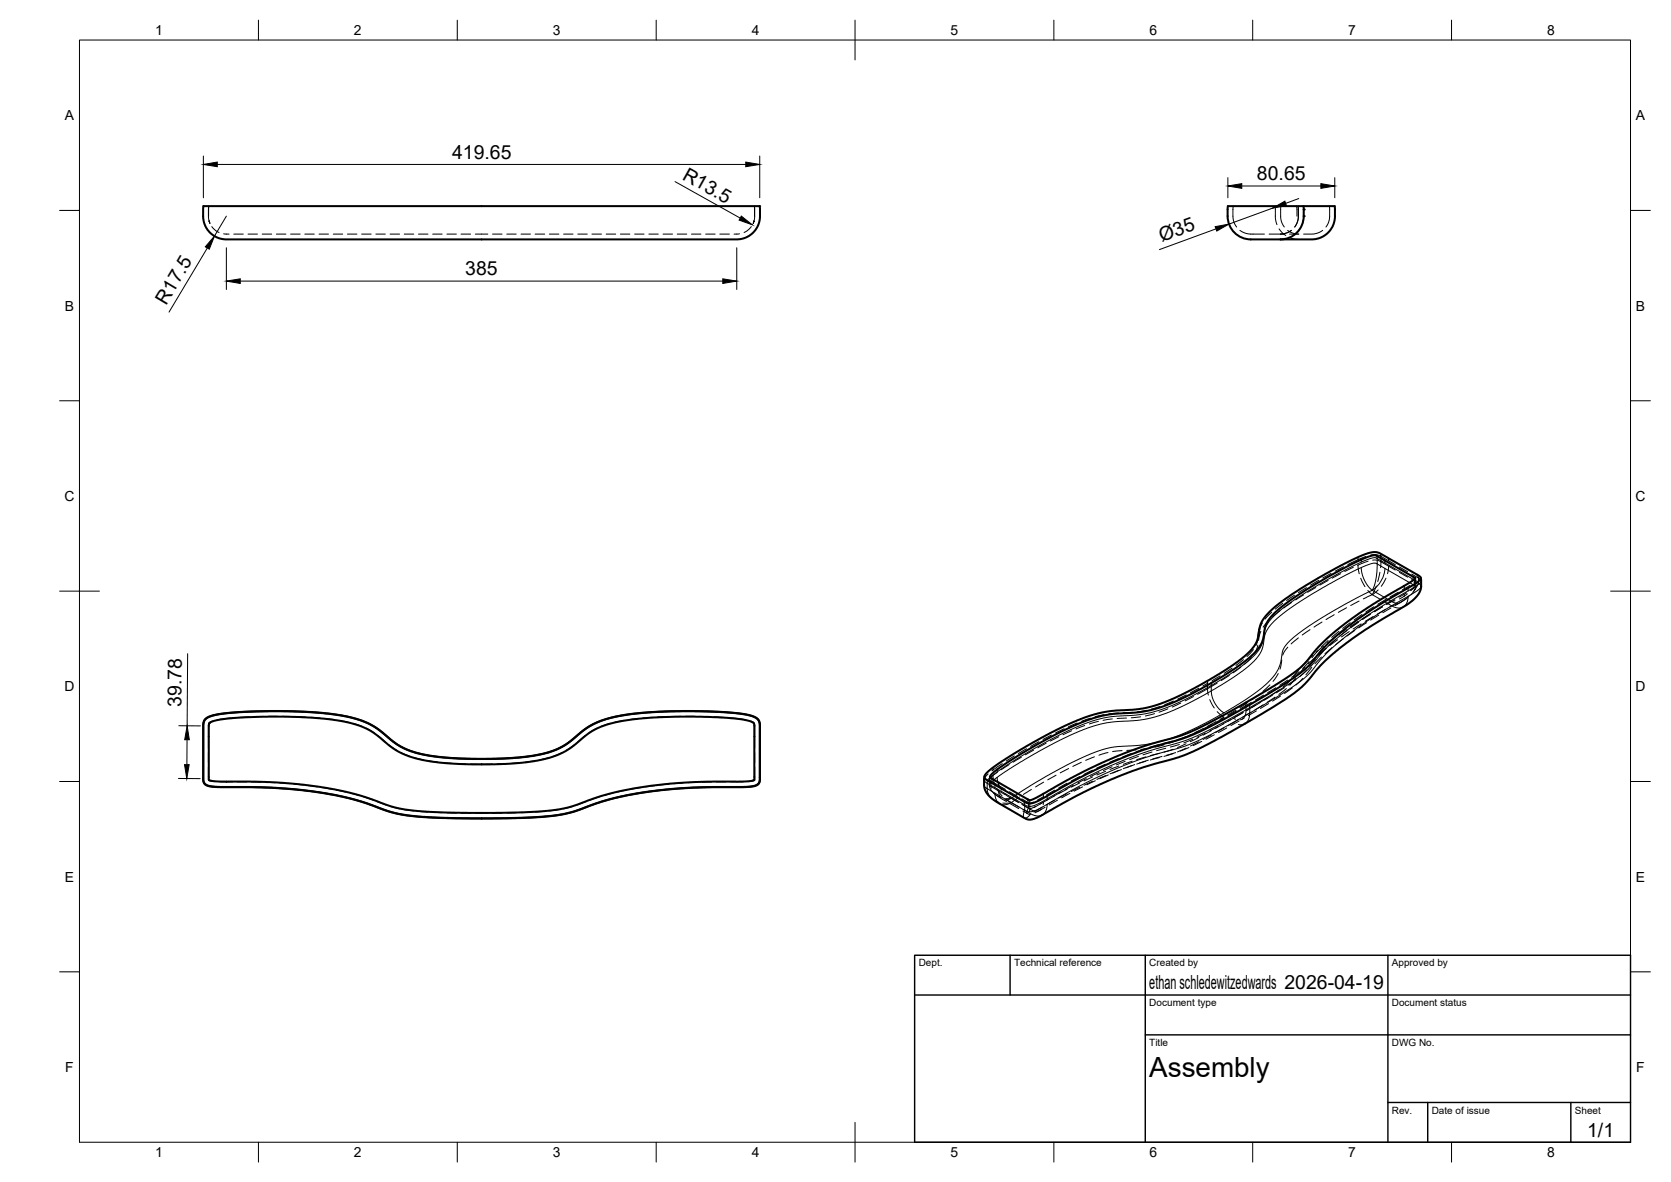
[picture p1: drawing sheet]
<svg xmlns="http://www.w3.org/2000/svg" width="420mm" height="297mm" viewBox="0 0 420 297" stroke-linecap="round" stroke-linejoin="round" font-family="sans-serif">
<!-- layer: Hidden -->
<g fill="none" stroke="#000" stroke-width=".25">
<path d="M51.1 51.8h.1M52.4 52.6v1.9l.3 1.4M52.5 51.8l-.1 .8zM52.6 55.5l.2 .7zM53.3 56.9l.9 1 .9 .5M56.2 58.8h1.4M58.8 58.8h2.4M62.4 58.8h2.3M65.9 58.8h2.4M69.5 58.8h2.4M73.1 58.8h2.4M76.6 58.8h2.4"/>
<path d="M80.2 58.8h2.4M83.8 58.8h2.4M87.4 58.8h2.3M90.9 58.8h2.4M94.5 58.8h2.4M98.1 58.8h2.4M101.6 58.8h2.4M105.2 58.8h2.4M108.8 58.8h2.4M112.4 58.8h2.3M115.9 58.8h2.4M119.5 58.8h3.2"/>
<path d="M123.8 58.8h2.4M127.4 58.8h2.4M131 58.8h2.4M134.6 58.8h2.3M138.1 58.8h2.4M141.7 58.8h2.4M145.3 58.8h2.4M148.8 58.8h2.4M152.4 58.8h2.4M156 58.8h2.4M159.6 58.8h2.3M163.2 58.8h2.3"/>
<path d="M166.7 58.8h2.4M170.3 58.8h2.4M173.9 58.8h2.3M177.4 58.8h2.4M181 58.8h2.4M185.9 58.8h-1.3M188.9 56.9l-1 1-.8 .5M189.6 55.5l-.2 .7zM189.7 54.3v-2.5l.1 2.7-.3 1.4M191 51.8h.1M310.1 51.8a6.8 6.8 0 0 0 .8 5.3M311.8 57.9a4.8 4.8 0 0 0 2.9 .9h3.2"/>
<path d="M319.1 58.8h2.9M320.7 51.8v2.9l.4 1.8M321.6 57.5l.9 1.1 .8 .6M322 58.8h1M322.1 51.8l-.1 3.1 .4 1.3 .5 .9M323.8 57.9l1.3 .7 1.4 .2M324.1 59.7l-2.1 .5M324.2 58.8h2.4M324.4 59.7l2.1 .5M324.7 57.9l-1.6 .8-1.1 .1M324.7 57.9l-1.3 .7-1.4 .2M326 51.8l.1 2.5"/>
<path d="M326.4 51.8v3.2l-.3 1.1-.6 1a6.8 6.8 0 0 0 .9-5.3zM326.8 57.5l-.7 .9-.9 .8M327.7 51.8l.1 .8a8 8 0 0 1-.4 3.9M332.6 57.9l-.9 .5-1.3 .4h-2.6M334.2 51.8l.1 3.2-.4 1.2-.5 .9M317.9 158.7l-.3 1.7M340.7 158.4l-2 1.4M343.6 156.5l-2 1.3M346.7 154.6l-2.1 1.2M349.7 152.8l-2 1.2M353.8 150.3l-3 1.9M355.9 145.3l.1 2"/>
<path d="M355.9 147.8l-.4 .8-.8 .9M315.9 178.7l-2 1.2M319 176.8l-2.1 1.2M322 174.9l-2 1.3M324.9 172.9l-1.9 1.4M327.6 170.5l-1.7 1.6M329.8 167.7l-1.4 1.9M332.3 165.1l-1.7 1.7M334.9 162.7l-1.8 1.6M337.8 160.5l-1.9 1.5M52.4 192.8l.1 3.3v-.1M52.4 189.2v2.4"/>
<path d="M52.5 196.1l1.6 .3M53.4 181.2l-.6 .3-.4 .4v6.1M55.3 196.5h3.2M59.1 180.3l-4.5 .6M59.7 196.5h2.4M62.7 180.1l-2.4 .2M63.2 196.5l2.4 .1M66.2 180.1h-2.3M66.8 196.6l2.4 .1M69.8 180h-2.4M70.4 196.8l2.3 .1M71 180l2.4 .1"/>
<path d="M74 197l2.3 .3M74.6 180.1l2.3 .1M77.5 197.4l2.4 .3M78.1 180.3l2.4 .2M81 197.9l2.4 .4M81.7 180.6l2.4 .3M84.6 198.6l2.3 .4M85.2 181l2.4 .5M88 199.3l2.3 .6M88.7 181.8l2.3 .7M92.1 183l2 1.2M95.1 184.9l1.8 1.5"/>
<path d="M97.8 187.2l2 1.4M100.8 189.1l2.2 .9M104.2 190.4l2.3 .6M107.7 191.2l2.3 .3M111.2 191.6l2.4 .2M114.7 191.9l2.4 .1M118.3 192h5.5M127.4 191.9l-2.4 .1M131 191.6l-2.4 .2M134.5 191.2l-2.3 .3M138 190.4l-2.3 .6M141.4 189.1l-2.3 .9"/>
<path d="M144.4 187.2l-2 1.4M147.1 184.9l-1.8 1.5M150.1 183l-2.1 1.2M153.4 181.8l-2.2 .7M154.1 199.3l-2.3 .6M156.9 181l-2.3 .5M157.6 198.6l-2.3 .4M160.5 180.6l-2.4 .3M161.1 197.9l-2.3 .4M164 180.3l-2.4 .2M164.7 197.4l-2.4 .3M167.6 180.1l-2.4 .1"/>
<path d="M168.2 197l-2.3 .3M171.2 180l-2.4 .1M171.8 196.8l-2.4 .1M172.4 180h2.4M175.3 196.6l-2.3 .1M175.9 180.1h2.4M178.9 196.5l-2.3 .1M179.5 180.1l2.4 .2M180.1 196.5h2.4M183.1 180.3l4.5 .6M186.9 196.5h-3.2M188.7 181.2l.7 .3 .3 .4 .1 6.1"/>
<path d="M189.7 196v.1M189.7 196.1l-1.6 .3M189.8 192.8l-.1 3.3M189.8 189.2v2.4M248.9 195.1l-.1 2.3 .4 1.1 1.4 1.4 2.5 1.5M269 199.4l-2.1 1.1M272.2 197.7l-2.1 1.1M275.4 196.2l-2.1 1M278.7 194.7l-2.2 1M282 193.4l-2.2 .9M285.3 192.1l-2.2 .9M288.7 191l-2.2 .8"/>
<path d="M292.2 190.1l-2.3 .6M295.6 189.1l-2.3 .7M299 187.9l-2.3 .9M302.2 186.3l-2.2 1.1M305.3 184.6l-2.1 1.2M308.5 182.9l-2.1 1.2M311.6 181.2l-2.1 1.1M312.8 180.5l-.4 .2M91.5 200.3l2.2 .7M94.8 201.5l2.3 .8M98.2 202.7l2.3 .6M101.7 203.5l2.4 .3"/>
<path d="M105.2 203.9l2.4 .2M108.8 204.1l2.4 .1M112.4 204.3h2.3M115.9 204.3l2.4 .1M119.5 204.4h3.2M126.2 204.3l-2.4 .1M129.8 204.3h-2.4M133.4 204.1l-2.4 .1M136.9 203.9l-2.3 .2M140.5 203.5l-2.4 .3M144 202.7l-2.4 .6M147.3 201.5l-2.2 .8"/>
<path d="M150.7 200.3l-2.3 .7M254.1 202l2.1 1.2M257.2 203.8l1.5 .8h.4M258.9 201.1v2.1M262.8 202.9l-2.6 1.4M265.9 201.1l-2.1 1.2"/>
</g>
<!-- layer: Visible -->
<path d="M51.1 51.8h139.9l.1 2.8-.6 2.3-1.3 1.7-1.7 1.1-2 .5h-128.8l-1.3-.2-1.2-.5-1.1-.7-1-1.2-.7-1.2-.2-1.1zM308.7 52.6v-.8h26.9l.1 2.8-.4 1.8-1 1.6-1.6 1.4-1.3 .6-1.4 .2h-8M308.7 52.6a6.3 6.3 0 0 0 4 7.3l1.8 .3h7.5M327.7 51.8l.1 .8M327.8 52.6a6.3 6.3 0 0 1-4 7.3l-1.8 .3M316.6 158.1l-.2 1.8M357.2 145.2v3l-.6 1.2-1.3 1.4-1.9 1.4-9.8 5.9-6.9 4.9-3.5 3-5.1 5.9-2.6 2.2-5.2 3.5-6.6 3.9-8.5 4.8-5.3 2.6-3.7 1.5-9.8 2.8-6.8 2.6-8.6 4-9.4 5.3-2.3 .9h-.7l-1-.4-6.4-3.7-2.3-1.6-.8-1-.6-1.2v-3M51.5 180.8l1-.7 1.9-.5 6.9-.7 11.9-.2 5 .2 5.3 .5 4.7 .9 4 1.3 2.6 1.4 5.3 4.2 2 1.1 2.5 .8 3.6 .8 3.5 .4 10.4 .4 8.8-.4 3.1-.4 4-.9 2.1-.7 2-1.1 4.5-3.6 2.5-1.6 3.3-1.3 3.6-.9 5.2-.7 7.7-.4h8.7l8.1 .5 2.4 .4 1.6 .5 .9 .7 .4 .8 .1 14.6-.6 1-1.8 .5-14.9 .3-6.2 .4-6.7 .9-7.4 1.6-10.8 3.5-4.5 .7-7.3 .5-7.8 .1-11.8-.1-7.3-.5-3.9-.5-2.2-.6-5.7-2.1-4.4-1.3-7.4-1.4-10.6-1.1-6.4-.3h-8.7l-1.8-.1-1-.4-.6-.5-.2-.9v-13.8zM51.8 180.6l1.1-.6 2-.5 3.5-.4 5.3-.3h11.8l9.1 .8 3.8 .8 3.9 1.3 2.7 1.5 3.9 3.2 1.7 1.2 2.1 1 2.1 .7 3.3 .7 4.9 .5 10.5 .2 8.8-.5 3.7-.6 2.2-.6 3.7-1.6 5.1-4.1 2.4-1.4 2.8-1.1 3.5-.9 5.9-.7 7-.4h10.5l6.3 .5 3.7 .7 1.2 .6 .6 .7 .1 .9v13.8l-.1 .6-.4 .5-1.7 .5-16.4 .4-7.3 .7-4.9 .7-8.2 1.8-8.7 3-4.9 .8-7.4 .5-12.7 .1-9.2-.2-5.9-.4-5.1-1-5.7-2.1-4.1-1.2-8.1-1.6-5-.7-6.2-.4-13.7-.2-3.2-.4-.7-.6-.3-.8v-13.8l.2-.9zM52.7 181.7l1.1-.5 2.7-.5 8.6-.6 9.8 .1 8.9 .7 4.3 .8 4.1 1.4 1.8 1.1 5.5 4.3 2.3 1.2 2.6 .8 3.7 .8 3.8 .5 5.1 .3h6.1l9-.5 3-.5 3.6-.8 2.3-.9 2.2-1.2 4.3-3.5 2-1.3 3-1.3 3.9-.9 6.5-.8 6.8-.3 8.2 .1 6.9 .4 3.6 .6 .8 .3 .4 .4 .1 14-.6 .3-1.7 .2h-9.6l-5.8 .3-8.5 .8-9.3 1.7-4.3 1.3-6.8 2.3-5.3 1-6.2 .3-7.1 .2-11.1-.1-8.3-.4-5.2-.7-10.4-3.5-4.6-1.1-4.4-.8-10.7-1.1-14.4-.2-2.8-.3-.1-.2v-13.6zM247.9 194.4l3.4-2.7 6.7-4.1 6-3.3 6.8-3.2 3.3-1.3 3.2-.8 3.2-.4 5.8-.4 3.8-.8 3.5-1.2 3.3-1.5 7.3-4 7-4.4 3.4-2.9 1-1.5 .5-.9 .7-3.8 .5-1.1 1.3-1.7 2.2-2.1 3.7-2.8 5.3-3.3 5.9-3.3 6.1-3.1 2.8-.9 1.2-.2 .8 .2 9.8 5.5 .8 .8-.2 .6-1 .8-10.1 6-7.6 5.4-4.9 4.2-4.8 5.5-3.4 2.7-5.6 3.5-6.4 3.8-6.5 3.6-5.5 2.8-3.6 1.4-10.2 3-7.3 2.8-7.3 3.4-11.4 6.4-2 .8h-.8l-.8-.3-9.9-5.7-.4-.6zM249.3 194.6l3.9-2.9 6.1-3.8 6.4-3.5 5.1-2.4 3.9-1.4 3.5-.9 8-.7 4.7-1 6.2-2.4 8.4-4.5 6.4-4 2.6-2.1 1.5-1.6 1.4-2.2 .8-3.8 .5-1.1 1.5-2 1.7-1.5 3.8-2.8 5.3-3.3 5.8-3.4 5.1-2.5 2.5-1 1.5-.2 10 5.7-1.3 1-10.7 6.4-6.8 4.9-4.8 4.2-5 5.7-3 2.3-11.8 7.2-7.9 4.4-4.3 2.1-4.5 1.7-8.1 2.3-7.2 2.7-7.9 3.6-11.4 6.3-2.2 1-9.8-5.6-.3-.3z" fill="none" stroke="#000" stroke-width=".51"/>
<!-- layer: Visible Narrow -->
<g fill="none" stroke="#000" stroke-width=".25">
<path d="M346.3 139.7v.2a.25 .25 0 0 1 0 .4 .25 .25 0 0 1-.4-.1l-1.3 .1-2.3 1M342.3 142.6l.2 1.6 .5 1.5 1 1.7 1 .9-6.2 3.2-5.2 3-4.3 2.7-4 2.9-1.5 1.4-.9 1.3-.4 1-.4 2.6-.7 1.9-2.1 2.7-1.9 1.8-2.6 1.9-7.1 4.4M342.3 140.6v.7l-6.2 3-6.8 4-4.8 3.1-3.3 2.5-1.9 2.1-.9 1.3-.4 1.1-.6 3.3-.7 1.3-.9 1.2-1.3 1.4-2.9 2.3-7 4.4v1.3l-7.7 4.1-6.1 2.4-4 .8-8.5 .7-2.9 .7-3.1 1.1-4.9 2.2-5.4 2.8-7.3 4.2-4 2.8M348.2 140.8v.7M348.2 142.8a7 7 0 0 1-3.2 5.5M354 147.8l.1 .7M354.1 149.8l-.4 1.7-.9 1M354.4 146.4l-8.1-4.7-.4 4.3-.9 2.3 3.1 1.8M355.3 145l.3 .6M355.5 145.7l-9.2-5.3v1.3l-1-.2-2 .7-6.9 3.4-10.2 6-5.2 3.9-1.5 1.5-1.1 1.7-.4 1.1-.6 3.3-.7 1.3-.9 1.2-3.4 3-7.5 4.8a.79 .79 0 0 0-.2 1.1l.3 1.2 .6 1.3 .9 1.1 1.2 1-7.6 4.1-3.3 1.4-3.4 1.3M357.3 146l-.5 .7-1 .7-8.7 5.2-7.5 5.1-5.7 4.7-5.7 6.4-5 3.6-9 5.4v1.4l-8.2 4.6-5.6 2.7-4.1 1.5-8.4 2.4-5.9 2.2-10.2 4.7-11 6.2-1.3 .5-1.3-.1a.43 .43 0 0 0-.5-.2 .43 .43 0 0 0-.3 .5l-.1 .9 .3 .5M357.3 147.3l-.3 .7-1.2 .8-9.4 5.6-8 5.5-4.5 3.9-1.9 2.1-2.4 3-2.4 2.2-5.4 3.6-7.6 4.5-.3 1.6-.9 1.1"/>
<path d="M304.6 171.6v.3a.74 .74 0 0 1-.8 .8l-6.6 3.5-5.9 2.3-4.2 1-9 .8-2.6 .6-3.6 1.3-4.3 1.9-5.2 2.7-7.1 4.1-4.6 3.1M314.2 177.1v.7l-12 6.6-4.7 1.9-10.8 3.1-7.4 3-7.5 3.6-10.9 6.1-1.8 .6-1.4-.4v1.3l-9.5-5.4 .5 1.6 1 1.1M328.8 165.9l-1.6 1.7M247.4 195.9l.2 .5 .6 .4v1.4l-.6-.4-.2-.5M248.3 196.1l-.1 .7 9.5 5.5-.2-.9M250.2 199.3l.3 1.7 .9 1M250.2 197.2v.7M250.7 195.4l-.8 .6M250.7 195.4l.2 1.1M250.8 193.3a1.64 1.64 0 0 1-1.1 1.5l-.7 .6M290.4 186.7l-3.9 .6-6.2 .4-4.5 1.2-3.2 1.3-4.6 2.2-7.1 4-5 3.1M263.3 200v.7"/>
<path d="M263.3 202.1l-.3 1.7-.9 1"/>
</g>
<!-- layer: Hidden Narrow -->
<g fill="none" stroke="#000" stroke-width=".25">
<path d="M343.5 139.8l-2 .9M347.2 139.2v.6l-1.1-.4-1.5 .1M316.4 159.9l-.6 2.3M317 158.7l-.5 2.2M317.4 156.5l-.8 2.3M319.2 155.8l-1.6 1.8M319.8 153.8l-1.7 1.8M321.9 153.5l-1.9 1.5M322.5 151.6l-1.8 1.5M324.8 151.4l-2 1.4M325.5 149.6l-2 1.3M327.8 149.5l-2 1.3"/>
<path d="M328.5 147.7l-2 1.2M329.4 158.2l-2 1.4M330.8 147.6l-2 1.3M331.6 145.8l-2.1 1.3M332.4 156.3l-2 1.3M333.9 145.9l-2 1.1M334.7 144.1l-2.1 1.2M335.5 154.5l-2.1 1.2M336.7 158.7l-1.9 1.5M337.1 144.2l-2.1 1.1M337.8 142.4l-2.1 1.1M338.5 158.1l-1.9 1.4"/>
<path d="M338.6 152.7l-2.1 1.2M338.7 158.4l-1.9 1.5M339.3 158.7l-2 1.4M339.5 156.5l-1.9 1.4M340.3 142.6l-2.2 1M341.5 142l.3 2.2M341.5 142l-.1 .1M341.5 156.2l-2 1.3M341.5 140v.2a.7 .7 0 0 1-.8 .8l-1.8 .9M341.6 156.4l-1.9 1.3M341.7 151.1l-2.1 1.1M342.1 145.3l1.1 2.1"/>
<path d="M342.2 156.8l-2 1.3M342.4 154.4l-1.9 1.4M343.9 148.4l1.1 1-2.2 1.1M344 141l-2.5 1M344.5 154.3l-2 1.2M344.6 154.4l-2 1.3M345.1 140.8h1.2l.9 .4M345.3 154.9l-2 1.3M345.4 152.5l-2 1.3M345.6 153.7l2-1.2-2 1.2M346.1 147.3l-1.1 2.1M346.5 148.3l-1.5 1.1 2 1.1"/>
<path d="M347 143.8l-.6 2.3M347.2 141.2l-.1 1.4M347.2 141.2l2 1.1M348 151.1l1.9 1.2 1.7-.6M348.1 150.1l1.8 1.1M348.4 153.1l-2.1 1.2M348.5 150.6l-2.1 1.3M348.5 145.3l-1.2 2M349.1 140.3l.1 .6-2-1.1v1.4M349.2 142.3l-.3 1.9M349.2 140.9l1.6 1M349.2 142.3l1.6 1"/>
<path d="M349.4 152.5l.5-.2 1.8 .5 1.1-.3M349.9 151.2l-1.2 .7M350.7 150.7l-2.1 1.2M350.8 151l-.9 .2M351.6 148.8l-2.1 1.2M351.9 142.5l2 1.2M351.9 143.9l2 1.1M352.6 151l-.4 .4-.8 .2-1.5-.4M353 147.2l.1 .8M353.1 149.3v.6M353.7 149l-2 1.1M353.9 149.2l-2 1.3"/>
<path d="M354.5 149.6l-1.9 1.5M354.5 147.1l-1.9 1.1M355 144.3l1.7 1-.3-.9M355 145.6l1.7 1M355.5 145.7l.2 .1v1.4l-1.3-.8M355.6 145.6l.4 .4-.5 .4M356 147.3l-1.3 1.1M356 147.3h-.1a.29 .29 0 0 0-.3-.1 .29 .29 0 0 0-.2 .4l-.7 .8M356 147.3l-.3 1M356.7 146.6l.5 .4 .1 .3M356.7 146.6l-1.4 2.2M357.3 146l-.6-.7v1.3"/>
<path d="M277.6 179.6l-2.3 .5M281.2 179.2l-2.4 .2M284.8 179l-2.4 .1M288.3 178.5l-2.4 .4M290.3 179.3l-2.3 .6M291.7 177.5l-2.2 .7M293.6 178.1l-2.2 .9M295 176.2l-2.2 .9M296.9 176.7l-2.2 1M298.3 174.6l-2.2 1.1M300.1 175.1l-2.1 1M301.4 173l-2.1 1.1"/>
<path d="M303.6 171.7l-1.1 .7M303.6 171.7v1.4l-2.5 1.4M303.7 171.1l-.1 .6M303.7 171.7h-.1M304.2 175.8l1.1 2.1M306 178.8l1.7 1.4-.9 .6M306.1 171.6l-1.8 1.1a.9 .9 0 0 0-.6 1.2l.1 .8M306.8 169.8l-2 1.3M309.1 169.7l-2 1.3M309.8 167.9l-2 1.3M310.7 178.5l-2 1.2M310.9 178.7l-2.1 1.1"/>
<path d="M312 167.6l-1.9 1.5M312.5 179.1l-2.1 1.2M312.6 179l-2.5 1.5M312.7 165.8l-1.9 1.4M313.2 176.6l.1 .3a.54 .54 0 0 1-.6 .7l-.8 .5M313.3 178.7l-.1 .9-.4 .7-1 .6M313.7 176.6l-2 1.2M314.5 179l-2 1.2M314.6 165.3l-1.7 1.6M314.6 176.5l-1.3 .8v1.4l.5-.3M315.2 163.2l-1.7 1.8M315.7 177.2l-2.1 1.2"/>
<path d="M316.3 162.1l-.3 1-.6 1.2M316.6 174.5l-1.9 1.4M316.9 176.6l-2.1 1.2M317.6 177.1l-2 1.3M317.7 174.7l-2 1.2M318.7 175.3l-2 1.3M319.3 172.1l-1.8 1.6M319.9 174.7l-2 1.2M320.6 175.2l-2 1.3M320.8 172.8l-2.1 1.3M321.4 169.3l-1.3 1.9M321.7 173.3l-2 1.4"/>
<path d="M322.3 165.8l-.5 2.4M323 172.8l-2 1.3M323.4 173l-1.8 1.5M323.8 170.9l-2 1.3M323.8 162.7l-.8 1-.5 .9M324.4 171l-1.8 1.6M325.8 170.4l-1.5 1.8M325.9 170.8l-2 1.4M326.5 160.3l-1.8 1.5M326.6 168.2l-1.5 1.9M326.7 168.8l-1.9 1.4M328.1 167.7l-1.6 1.7"/>
<path d="M328.5 168.4l-1.7 1.6M329.1 166.2l-1.5 1.8M330.1 164.7l-1.3 1.2M330.7 165.2l-1.7 1.6M330.8 165.6l-1.5 1.9M331.4 163.5l-1.5 1.8M332.8 162.4l-1.8 1.5M333.2 163l-1.7 1.7M333.5 162.9l-1.9 1.5M333.9 161l-1.7 1.6M335.6 160.2l-1.9 1.4M335.9 160.6l-1.8 1.6"/>
<path d="M336.3 160.8l-1.9 1.4M247.5 197l-.1 .3M248.5 194.5l-.9 .9-.2 .5M249 195.4l-.2 .6 .4 .3v1.4M249.2 197.7v.4M249.2 197.7l3.6 2M249.3 195.6l-.1 .7 1.9 1.1 .1-.7M249.7 193.5l-.3 .2M249.7 194.9l.4 2.1M249.7 192.9v.6M249.8 199.2l.8 .7 1.1 .6M249.9 196l-1.1 1.1v.2l.4 .4"/>
<path d="M250.6 198.1l1.4 1.9M250.8 194.1l-2.5 1.9M250.9 196.5l1 2.1M251.1 198.8l.1 .9 .4 .7M251.1 197.4l1.7 1M252 191.9l-2.3 1.6M252.6 199.5l.8 .6a1.03 1.03 0 0 0 1.7-.1l.8-.5M253.7 192.1l-1.9 1.3M253.8 199l2.1 1.2M255 190l-2 1.2M256.8 190.3l-2 1.2M258.1 188.2l-2 1.2"/>
<path d="M259.3 198.4l-2 1.3M259.9 188.5l-2.1 1.2M261.2 186.4l-2.1 1.2M262.3 199.5v.2a.58 .58 0 0 1-.4 .8l-1 .5M262.4 196.6l-2 1.2M263 186.8l-2.1 1.1M264.4 184.7l-2.1 1.1M265.2 198.6l-2.1 1.2M265.5 194.8l-2.1 1.2M266.2 185.2l-2.1 1M266.8 199l-2 1.2M267.6 183.1l-2.2 1.1"/>
<path d="M268.3 198.4l-2.1 1.1M268.3 199.4l-2.1 1.2M268.3 196.8l-2.1 1.2M268.7 193.1l-2.1 1.1M269.5 183.6l-2.2 1M269.9 197.3l-2.1 1.1M270.8 181.7l-2.2 .9M271.5 195.1l-2.1 1.2M271.5 196.8l-2.2 1M271.5 197.9l-2.2 1M271.9 191.6l-2.2 1M272.8 182.3l-2.2 .9"/>
<path d="M273.1 195.7l-2.1 1.1M274.2 180.5l-2.3 .8M274.7 193.6l-2.2 1M274.7 195.2l-2.1 1M274.7 196.3l-2.1 1M275.2 190.2l-2.2 .9M276.2 181.3l-2.3 .6M276.4 194.1l-2.2 1M277.9 192.1l-2.2 .9M278 193.8l-2.2 1M278 194.9l-2.2 1M278.6 189.1l-2.3 .7"/>
<path d="M279.6 192.7l-2.2 .9M279.7 180.7l-2.4 .3M281.2 190.7l-2.2 .9M281.3 192.5l-2.2 .9M281.3 193.6l-2.2 .9M282.1 188.6l-2.3 .3M282.9 191.3l-2.2 .9M283.3 180.5l-2.4 .1M284.5 189.3l-2.2 .9M284.7 191.3l-2.3 .8M284.7 192.4l-2.3 .8M285.7 188.5l-2.4 .1"/>
<path d="M286.3 190.1l-2.3 .8M286.8 180.1l-2.4 .3M287.9 188.2l-2.3 .7M288.1 190.2l-2.3 .7M288.1 191.3l-2.3 .7M289.2 188l-2.3 .3M289.7 189l-2.3 .7M291.3 187.1l-2.3 .7M291.5 189.3l-2.3 .6M291.5 190.4l-2.3 .6M292.7 187.2l-2.3 .6M293.1 188.1l-2.3 .5"/>
<path d="M293.4 185.9l-3 .8M294.8 186.3l-2.3 .5M295 188.3l-2.3 .7M295 189.4l-2.3 .7M296.1 186l-2.3 .8M296.5 187.1l-2.2 .6M298.2 185.1l-2.3 .8M298.2 186.9l-2.1 1M298.2 188l-2.1 1M299.4 184.6l-2.2 1M299.9 185.8l-2.2 .9M301.4 183.7l-2.1 1"/>
<path d="M301.4 185.3l-2.1 1.1M301.4 186.4l-2.1 1.1M302.6 183.1l-2.2 1M303.1 184.2l-2.1 1.1M304.6 183.6l-2.1 1.1M304.6 184.7l-2.1 1.1M304.6 182.1l-2.1 1.1M305.7 181.4l-2.1 1.1M306.3 182.6l-2.1 1.1M307.7 181.9l-2.1 1.1M307.7 183l-2.1 1.1M307.8 180.4l-2.1 1.1"/>
<path d="M309.4 180.9l-2.1 1.1M310.1 181.6l-1.4 .8M310.1 181.6l.2 .1M310.7 180.7l-.6-.2-1.4 .8M311.5 180.8l-1.4 .8M313 181.9l-.7 .2h-.9M249.7 200.9l1.3 .7M252.1 201.8l2.2-.1 1.9 1.1M252.6 201h.8l.9-.4 1.9 1.1M252.9 200.8l1.4 .9M253.8 200.3l2.1 1.2M254.3 200.6l-1.4 .1"/>
<path d="M254.3 201.7l-1.8 .6-1.1-.3M256.3 200.3l-2 1.4M256.9 200.8l1.7 .9v1.4l.3 .1M256.9 202.1l1.7 1-.5 1.1 .1 .2h.2M257.2 202.3l1.9 1.2M257.2 203.4a8.6 8.6 0 0 0 3.3 1.6h.9l.7-.2M258.3 200.8l.1 .1a.85 .85 0 0 0 .5 1l.9-.3M258.9 203.2l-.1 .9M259.1 204.6l-.8 .8-.7 .2M260.5 202.6l-1.6 .6M261.9 203.3l-.5 .4-.7 .2-1.5-.5M262 201.8l-2.1 1.2"/>
<path d="M262 202.9l-2.1 1.2M262.4 201.6l-.9 .5M262.4 201.6l-.1 .6M263.7 200.8l-1.3 .8M265.1 200l-2 1.2M265.1 201.1l-2 1.2"/>
</g>
<!-- layer: Visible -->
<g fill="#000">
<circle cx="327.8" cy="52.6" r=".25"/>
<circle cx="327.8" cy="54.3" r=".25"/>
</g>
<!-- layer: BORDER -->
<g fill="none" stroke="#000" stroke-width=".25">
<path d="M20 10.1h390v276.9h-390zM65 5.1v5M115 5.1v5M165 5.1v5M215 5.1v10M265 5.1v5M315 5.1v5M365 5.1v5M15 52.9h5M410 52.9h5M15 100.7h5M410 100.7h5"/>
<path d="M15 148.6h10M405 148.6h10M15 196.4h5M410 196.4h5M15 244.2h5M410 244.2h5M65 287v5M115 287v5M165 287v5M215 282.1v9.9M265 287v5M315 287v5"/>
<path d="M365 287v5"/>
</g>
<!-- layer: TITLEBLOCK -->
<path d="M230 240.1h180v46.9h-180zM230 250h180M254 240.1v9.9M288 240.1v46.9M349 240.1v46.9M288 260.1h122M349 277.1h61M359 277.1v9.9M395 277.1v9.9" fill="none" stroke="#000" stroke-width=".36"/>
<!-- layer: FD_Dimensions -->
<g fill="none" stroke="#000" stroke-width=".25">
<path d="M51.1 39.2v10.5M191 39.2v10.5M54.6 41.3h132.9M56.9 54.3l-3 5M169.7 45.6l16.4 9.2M305.8 57.5l-14.3 5.2M308.7 44.6v5.1M312.2 46.7h19.9M320 52.3l-11 4M326.6 49.9l-3.3 1.2M335.6 44.6v5.1M52.1 62.3l-9.6 16.1"/>
<path d="M56.9 62.3v10.5M60.4 70.6h121.3M185.3 62.3v10.5M47.2 164.3l-.1 18.1M44.9 195.6l5.4 .1M45 182.4h5.4M47 185.9v6.3"/>
</g>
<path d="M51.1 41.3l3.5-.6v1.2zM186.4 54.3l2.8 2.2-3.4-1.2zM187.5 40.7l3.5 .6-3.5 .6zM305.5 57l3.5-.7-3.1 1.8zM308.7 46.7l3.5-.5v1.1zM320 52.3l3.1-1.7 .4 1.1zM332.1 46.2l3.5 .5-3.5 .6zM53.9 59.3l-1.3 3.3-1-.6zM56.9 70.6l3.5-.5v1.1zM181.7 70.1l3.6 .5-3.6 .6zM46.4 192.2h1.2l-.6 3.5zM47.1 182.4l.5 3.5h-1.2z" fill="#000" stroke="#000" stroke-width=".25"/>
<text font-size="7" x="289" y="270.6">Assembly</text>
<g font-size="4.9">
<text x="113.7" y="39.9">419.65</text>
<text x="171.3" y="44.9" transform="rotate(29 171.3 44.9)">R13.5</text>
<text x="316.1" y="45.3">80.65</text>
<text x="292.1" y="60.9" transform="rotate(-20 292.1 60.9)">Ø35</text>
<text x="117" y="69.2">385</text>
<text x="41.8" y="76.8" transform="rotate(-59 41.8 76.8)">R17.5</text>
<text x="45.6" y="177.7" transform="rotate(-90 45.6 177.7)">39.78</text>
<text x="289" y="248.5">ethan schledewitzedwards 2026-04-19</text>
<text x="399.1" y="285.7">1/1</text>
</g>
<g font-size="3.5">
<text x="39" y="8.8">1</text>
<text x="89" y="8.8">2</text>
<text x="139" y="8.8">3</text>
<text x="189" y="8.8">4</text>
<text x="239" y="8.8">5</text>
<text x="289" y="8.8">6</text>
<text x="339" y="8.8">7</text>
<text x="389" y="8.8">8</text>
<text x="16.3" y="30.2">A</text>
<text x="411.3" y="30.2">A</text>
<text x="16.3" y="78">B</text>
<text x="411.3" y="78">B</text>
<text x="16.2" y="125.9">C</text>
<text x="411.2" y="125.9">C</text>
<text x="16.2" y="173.7">D</text>
<text x="411.2" y="173.7">D</text>
<text x="16.3" y="221.6">E</text>
<text x="411.3" y="221.6">E</text>
<text x="16.4" y="269.4">F</text>
<text x="411.4" y="269.4">F</text>
<text x="39" y="290.8">1</text>
<text x="89" y="290.8">2</text>
<text x="139" y="290.8">3</text>
<text x="189" y="290.8">4</text>
<text x="239" y="290.8">5</text>
<text x="289" y="290.8">6</text>
<text x="339" y="290.8">7</text>
<text x="389" y="290.8">8</text>
</g>
<g font-size="2.5">
<text x="231" y="242.9">Dept.</text>
<text x="255" y="242.9">Technical reference</text>
<text x="289" y="242.9">Created by</text>
<text x="350" y="242.9">Approved by</text>
<text x="289" y="252.8">Document type</text>
<text x="350" y="252.8">Document status</text>
<text x="289" y="262.9">Title</text>
<text x="350" y="262.9">DWG No.</text>
<text x="350" y="279.9">Rev.</text>
<text x="360" y="279.9">Date of issue</text>
<text x="396" y="279.9">Sheet</text>
</g>
</svg>
